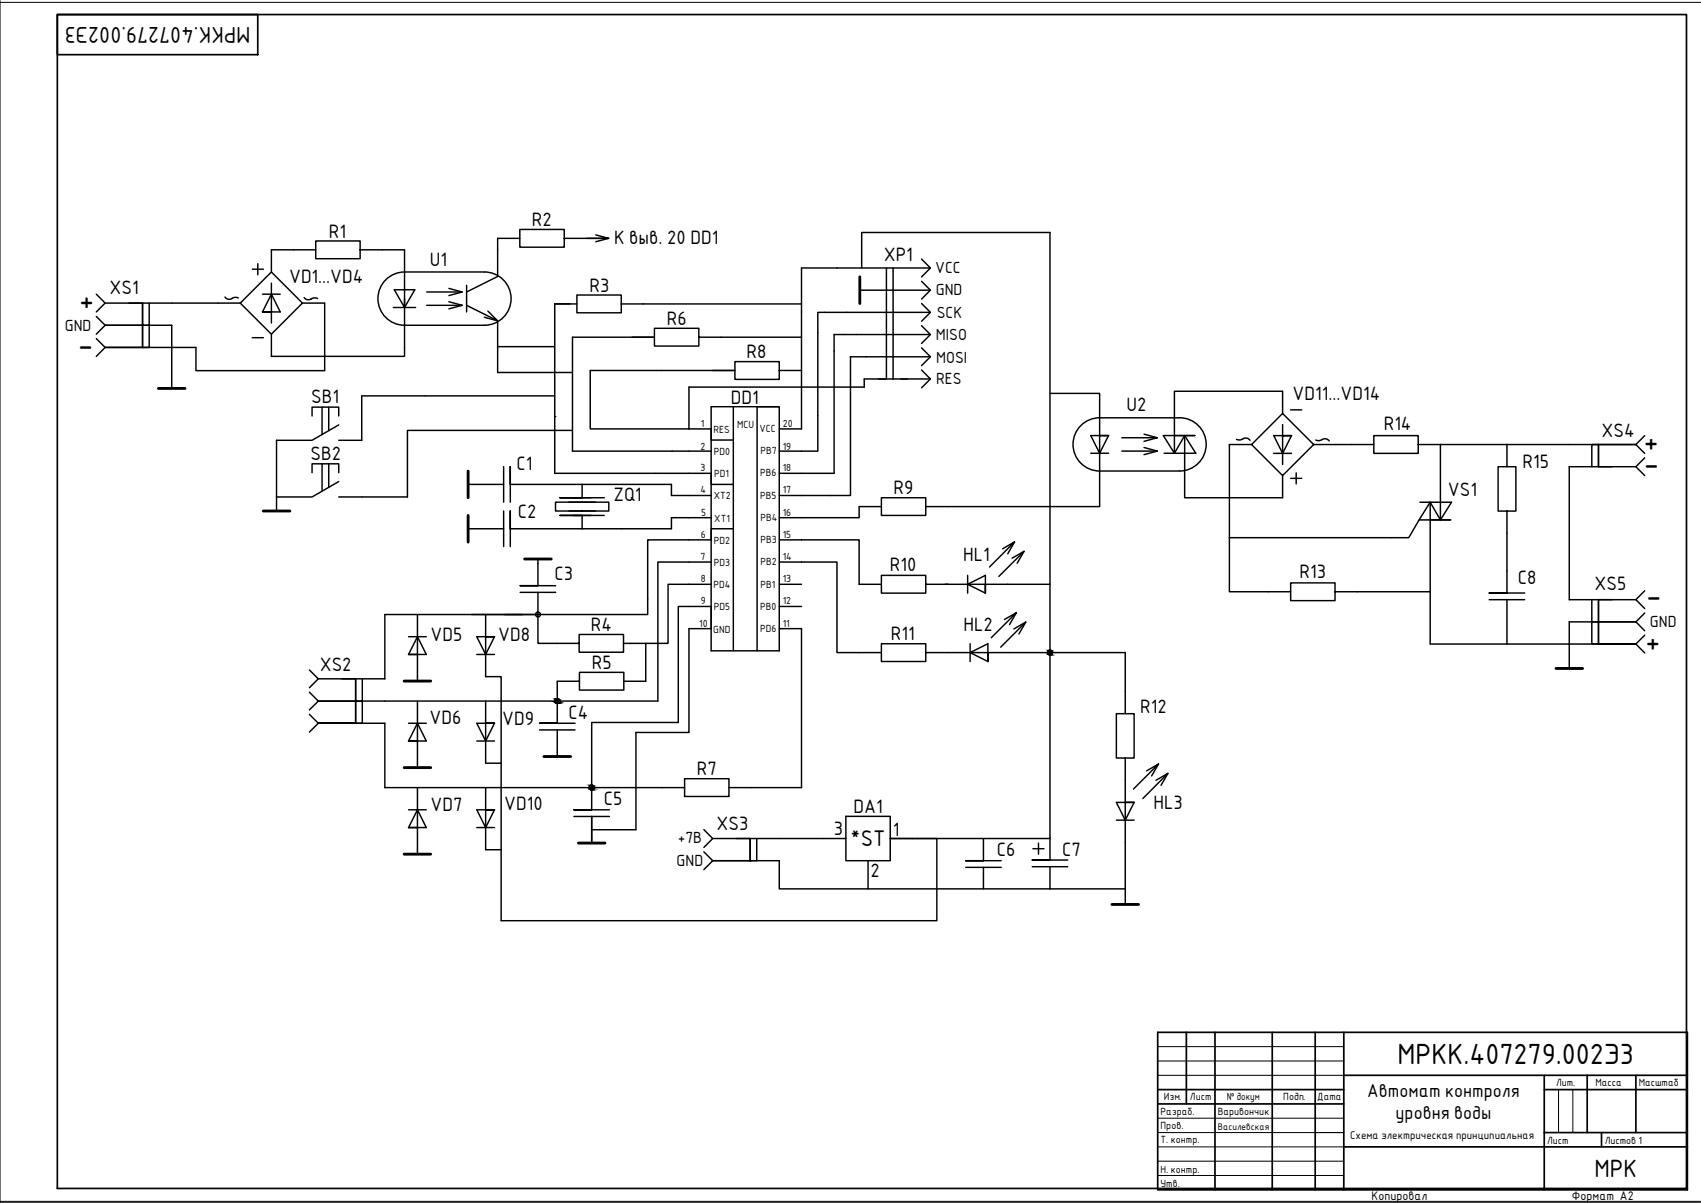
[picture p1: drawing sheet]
<svg xmlns="http://www.w3.org/2000/svg" width="594mm" height="420mm" viewBox="0 0 594 420" stroke-linecap="round" stroke-linejoin="round" font-family="sans-serif">
<!-- layer: 0 -->
<g fill="none" stroke="#000" stroke-width=".51">
<path d="M88.1 94h3.9M90 92.1v3.9M94.8 98.9v10h-3.1h6.2l-3.1-6.2-3.1 6.2M110.3 87.2h-15.5v7.8M125.8 87.2v-3h-15.5v6.2h15.5v-3.2h15.5v14h3.6l-3.6 6.2h3.9M134.3 98.1l.8-.8a9.3 9.3 0 0 1 6.2-2.3h27.9a9.3 9.3 0 0 1 9.3 9.3 9.3 9.3 0 0 1-9.3 9.3h-27.9a9.3 9.3 0 0 1-8.5-5.5 9.3 9.3 0 0 1 1.5-10zM163 99.7v9.2M181.5 83.2h-7.7v13.4l-10.8 5.4M197.1 83.2v-3.1h-15.6v6.2h15.6v-3.1h15.5l-4.5 1.2M208.1 82l4.5 1.2h-7.8M300.9 93.6v-12.4h65.8v146.7h26.3v21.4M309.6 93.6h-29.7v56.2h-7.7"/>
<path d="M311.9 93.6h-2.3v7.7h-9.3M321.9 98.3l3.1 3-3.1 3.2M321.9 90.5l3.1 3.1-3.1 3.1M325 93.6h-13.1v7.7h-2.3v7.8h-24v48.5h-13.4M33.6 110.5l3.1 3.1-3.1 3.1M33.6 102.7l3.1 3.2-3.1 3M33.6 118.3l3.1 3-3.1 3.2M36.7 105.9h47.2M45 105.9h4.8v7.7M49.8 105.9v7.7h-13.1h23.3v22.1h-4.7M49.8 113.6v7.7M52.1 105.9v7.7h-2.3h.3"/>
<path d="M52.1 113.6v7.7h-2.3h.3M78.6 103.7l.7 .7 .8 .1 1.8-.6 1.4 .2M83.9 105.9l10.9-10.9 10.8 10.9-10.8 10.8zM88.1 117.9h3.9M91.7 102.7h6.2M94.8 108.9v3.9M105.6 105.9h7.8v23.6h-45v-8.2h-31.7h13.1v-7.7M106.2 103.9l1.1 .8 1.4-.3M110.9 104.3l-1.4-.2-.8 .3M141.3 104.3v3.1l-3.6-6.2h3.6v6.2h-3.9M141.3 107.4v17.1h-46.5v-7.8M149 106.6h12.4"/>
<path d="M149 102h12.4M156.8 100.7l4.6 1.3-4.6 1.2M156.8 105.4l4.6 1.2-4.6 1.3M163 106.6l10.8 5.5-3.4-3.5M169.2 110.8l4.6 1.3v9M201.5 106.2h-7.8v59.1h54.7v3.9h7.7M217 106.2v-3.2h-15.5v6.2h15.5v-3h62.9M228.6 117.8h-28.7v39.8h48.5M244.1 117.8v-3.1h-15.5v6.2h15.5v-3.1h35.8M321.9 113.7l3.1 3.1-3.1 3.2M321.9 106l3.1 3.1-3.1 3.1M325 101.3h-13.1v7.8h-2.3v7.7h-18.3v48.5h-19.1"/>
<path d="M325 109.1h-13.1v7.7h-2.3v7.8h-12.6v48.5h-24.8M325 116.8h-13.1v7.8h-2.3v7.8h-7.8v2.8h-61.2v14.6M173.8 121.1v9h26.1M173.8 121.1h19.9M193.7 138.3h-67.4v15.5h-8M256.7 126.3h15.5v6.2h-15.5zM256.7 129.4h-50.6v20.4h34.5M272.2 129.4h7.7M306.7 132.4h5.2M311.9 132.4h13.1M321.9 129.2l3.1 3.2-3.1 3M321.9 121.5l3.1 3.1-3.1 3.1"/>
<path d="M325 124.6h-13.1v7.8M366.7 137.4h17.3v8.5M109 145.3v-3.1h9.3v3.1M112.5 142.2v9.5M114.8 142.2v8.2M118.3 148.4l-9.3 5.4h-12.4v24.7M199.9 150.3h-57.6v23.3h-24M240.6 149.8h7.8v3.9h7.7M256.1 142v85.3M271.6 142h-23.2v85.3h23.8v-85.3h-7.8v85.3M381 158.3h6.2M384 145.9v18.6"/>
<path d="M384 152.1h3.2h-6.2l3 6.2 3.2-6.2M384 145.9h28a9.3 9.3 0 0 1 9.3 9.3 9.3 9.3 0 0 1-9.3 9.3h-28M384.1 145.9a9.3 9.3 0 0 0-9.3 9.3 9.3 9.3 0 0 0 9.3 9.3M391.8 152.9h12.4M391.8 157.5h12.4M399.6 151.6l4.6 1.3-4.6 1.2M399.6 156.3l4.6 1.2-4.6 1.3M406.6 158.3h11l-3.9-6.2-3.5 6.2M431.9 153.5l1.3 .1 1.8-.6 .9 .2 .6 .6M437.1 155.3h-7.7v32.5h62.6l7.5-12.4 3.6 6.2 3.8-6.2h-11M444.9 158.3h6.2M448 144.4l10.8 10.9-10.8 10.8-10.9-10.8z"/>
<path d="M448 144.4v-7.7h-37.8v21.6l-3.9-6.2h11h-3.6v21.7h34.3v-7.7M448 148.3v3.8M450.7 143.2h3.9M451.1 152.1l-3.1 6.2-3.1-6.2h6.2h-3.1v10.1M458.8 155.3h21M459.5 153.7l1.4 .2 1.8-.7 .8 .2 .7 .6M495.3 155.3v-3.2h-15.5v6.2h15.5v-3h7.8M503.1 155.3v26.3h3.5h-11M503.1 155.3h68.2h-13v7.7M526.3 155.3v7.7M558 155.3h.3h-2.4v7.7M558.3 155.3v7.7h4.8"/>
<path d="M574.4 152.1l-3.1 3.2 3.1 3M574.4 159.9l-3.1 3.1 3.1 3.1M109 165.1v-3.1h9.3v3.1M112.5 162v9.6M114.8 162v8.2M118.3 168.2l-9.3 5.4h-12.4M163.5 164.5v4.7h12.4M175.9 163v12.4M175.9 178.5v12.4M194 175.4h18.6v3.1h-18.6zM198.7 178.5h9.3M198.7 175.4h9.3"/>
<path d="M200.2 173.8h3.1h-7.7h15.5M203.3 169.2v4.6h3.1M203.3 169.2h-25.1v-6.2v12.4M203.3 169.2h31.2v3.9h13.9M307.8 176.9h-7.7v3.9h-27.9M384 164.5v12.4h-60.7v3.1h-15.5v-6.2h15.5v3.1M450.7 167.1h3.9M452.7 165.1v3.9M499.5 175.4v6.2h3.6M526.3 178.5h3.1v-15.5h-6.2v15.5h3.1v28.6h-6.2h12.4M571.3 163h-23.2v46.4h23.2M163.5 180v4.7h12.4"/>
<path d="M192.5 195.2h-4.6v9.4h-6.2h12.4M200.2 180h6.2M203.3 184.7h-25.1v-6.2v12.4M211.1 180h-15.5h7.7v4.7M248.4 196.3h-18.6v48.6h-118.6h13v-7.8M248.4 180.8h-13.9v3.9h-31.2M256.1 184.7h-7.7v3.9h-22.2v26h-61.6M272.2 188.6h27.9v15.5h7.7M272.2 196.3h20.1v31.6h15.5M350.2 191.7l4.2-2.4-8.8 8.7M353.5 194.9l4.2-2.3-2.5 4.1M354.4 189.3l-2.4 4.1"/>
<path d="M357.7 192.6l-8.8 8.7M429.4 187.8v18.9h21.4M499.5 181.6v43.3h71.8h-13v-7.7M145.8 214.6v23.3h-4.7M169.6 214.6v21.7h5.4v85.3h152.2v-28.7h-16.3h55.8M181.7 206.9h12.4M187.9 214.6v10.1h14.4v-3.1h15.5v6.2h-15.5v-3.1M187.9 206.9v7.7M187.9 214.6h-53.5v22.5h-23.2M248.4 211.8h-11.5v40.5h-30.2v22.8h32.4v-3.1h15.5v6.2h-15.5v-3.1M248.4 204.1h-15.1v20.6h-7.8M248.4 219.6h-7.8v36.2h-18.5v34h-15.4"/>
<path d="M272.2 204.1h7.7M272.2 211.8h7.7M272.2 219.6h7.7v55.5h-25.3M323.3 204.1v-3.1h-15.5v6.2h15.5v-3.1h7.8M330.2 204.1h36.5M337.9 201v6.2M344.1 204.1v3.1v-6.2l-6.2 3.1 6.2 3.1M350.8 216.4l4.2-2.4-8.8 8.7M354.1 219.7l4.2-2.4-2.4 4.1M355 214l-2.4 4.1M358.3 217.3l-8.8 8.7M466.3 206.7v-3.1h-15.5v6.2h15.5v-3.1h33.2"/>
<path d="M520.1 209.4h12.4M526.3 209.4v15.5M555.9 209.4v7.8h2.4h-.3M555.9 217.2v7.7h2.4h-.3M558.3 209.4v7.8h13h-23.2v16.3h4.6M558.3 217.2v7.7M563.1 209.4h-4.8v7.8M574.4 214.1l-3.1 3.1 3.1 3.1M574.4 206.3l-3.1 3.1 3.1 3.1M108.1 234l3.1 3.1-3.1 3.1M119.4 237.1h4.8v7.8M126.5 237.1v7.8h-2.3h.3"/>
<path d="M142.7 228.6l3.1-6.2 3.1 6.2h-6.2h3.1M142.7 222.4h6.2M166.5 228.6h6.2M169.6 222.4h3.1h-6.2l3.1 6.2 3.1-6.2M202.4 237.9v3.1h15.5v-6.2h-15.5v3.1h-7.8v14.7h-6.2h12.4M217.8 224.7h7.7M225.5 224.7v13.2h-7.6M323.3 227.9v-3.1h-15.5v6.2h15.5v-3.1h43.4v72.5h-6.2h12.4M338.8 224.8v6.2M345 227.9v3.1v-6.2l-6.2 3.1 6.2 3.1M574.4 221.8l-3.1 3.1 3.1 3.1M108.1 241.7l3.1 3.2-3.1 3"/>
<path d="M108.1 249.5l3.1 3.1-3.1 3.1M124.2 244.9v7.7h-13h23.2v22.5h72.3v7.7h-6.3h12.4M124.2 244.9v7.7M126.5 244.9v7.7h-2.3h.3M142.7 258.8l3.1-6.2 3.1 6.2h-6.2h3.1M142.7 252.6h6.2M145.8 244.9v23.2h-4.7M166.5 258.8h6.2M169.6 244.9v21.7h5.4M169.6 252.6h3.1h-6.2l3.1 6.2 3.1-6.2M188.4 254.9h12.4M194.6 254.9v9.3h-4.6"/>
<path d="M145.8 275.1v23.2h-4.7M169.6 275.1v21.7h5.4M393 264.8h3.1v-15.5h-6.2v15.5h3.1v51.1M400.5 269.2l4.1-2.4-8.7 8.8M403.7 272.5l4.2-2.4-2.4 4.2M404.6 266.8l-2.4 4.2M407.9 270.1l-8.8 8.8M142.7 289l3.1-6.2 3.1 6.2h-6.2h3.1M142.7 282.8h6.2M166.5 289h6.2M169.6 282.8h3.1h-6.2l3.1 6.2 3.1-6.2M200.4 285.2h12.4"/>
<path d="M206.7 292.9v1.5h-4.7M206.7 285.2v9.2M245.8 297.5l3.1 3.1-3.1 3.1M245.8 289.8l3.1 3.1-3.1 3.1M248.9 292.9h46.5M257.2 292.9h4.8v7.7M262 292.9v7.7h-13.1h23.3v9.9h94.5M264.3 292.9v7.7h-2.3h.3M295.4 285.1h15.5v15.5h-15.5zM343.5 292.9v7.7h-6.2h12.4M360.7 296.4h3.9M362.7 294.5v3.8"/>
<path d="M389.9 286.4h6.2M393 280.2h3.1h-6.2l3.1 6.2 3.1-6.2M303.2 300.6v9.9M337.3 302.9h12.4M343.5 302.9v7.6M360.5 302.7h12.4M366.7 302.7v7.8M366.7 310.5h26.3"/>
<circle cx="187.9" cy="214.6" r=".86"/>
<circle cx="366.7" cy="227.9" r=".86"/>
<circle cx="194.6" cy="244.8" r=".86"/>
<circle cx="206.7" cy="275.1" r=".86"/>
</g>
<g fill="none" stroke="#000" stroke-width=".99">
<path d="M300.3 96.7v9.3M55.3 135.7h9.3M91.9 178.5h9.3M163.5 164.5v9.3M163.5 180v9.3M183.2 195.2h9.3M141.1 237.9h9.3M543.4 233.5h9.3M141.1 268.1h9.3M190 264.2h9.3M141.1 298.3h9.3M202 294.4h9.3"/>
<path d="M388.3 315.9h9.3"/>
</g>
<g fill="#000" stroke="#000" stroke-width=".35">
<path d="M366.4 227.1h.3zM366.7 228.7h.3zM194.3 244.1h.3zM194.6 245.6h.3zM206.4 274.3h.3zM206.7 275.9h.2z"/>
<path d="M366.4 227.1l.3 .1zM366.3 227.2h.4z"/>
<path d="M366.3 227.2l.4 .1zM366.2 227.3h.5z"/>
<path d="M366.2 227.3l.5 .1zM366.2 227.3l.5 .1z"/>
<path d="M366.1 227.4l.6 .1zM366.1 227.4l.6 .1z"/>
<path d="M366 227.5l.7 .1zM366 227.5l.7 .1z"/>
<path d="M365.9 227.6l.8 .2zM365.9 227.6l.8 .2z"/>
<path d="M365.9 227.8l.8 .1zM365.9 227.8l.8 .1z"/>
<path d="M365.9 227.9l.8 .2zM365.9 227.9l.8 .2z"/>
<path d="M365.9 228.1l.8 .1zM365.9 228.1l.8 .1z"/>
<path d="M365.9 228.2l.8 .1zM365.9 228.2l.8 .1z"/>
<path d="M366 228.3l.7 .2zM366 228.3l.7 .2z"/>
<path d="M366.1 228.5l.6 .1zM366.1 228.5l.6 .1z"/>
<path d="M366.2 228.6l.5 .1zM366.2 228.6l.5 .1z"/>
<path d="M366.3 228.7h.4zM366.3 228.7h.4z"/>
<path d="M366.4 228.7l.3 .1zM366.4 228.7l.3 .1z"/>
<path d="M366.7 227.1h.3zM366.7 227.1h.3z"/>
<path d="M366.7 227.1l.4 .1zM366.7 227.1l.4 .1z"/>
<path d="M366.7 227.2l.6 .1zM366.7 227.2l.6 .1z"/>
<path d="M366.7 228.7h.4zM366.7 228.7h.3z"/>
<path d="M366.7 227.3l.7 .1zM366.7 227.3l.7 .1z"/>
<path d="M366.7 228.6h.6zM366.7 228.6l.4 .1z"/>
<path d="M366.7 227.4l.8 .1zM366.7 227.4l.8 .1z"/>
<path d="M366.7 228.5h.7zM366.7 228.5l.6 .1z"/>
<path d="M366.7 227.5l.8 .1zM366.7 227.5l.8 .1z"/>
<path d="M366.7 228.3h.8zM366.7 228.3l.7 .2z"/>
<path d="M366.7 227.6l.9 .2zM366.7 227.6l.9 .2z"/>
<path d="M366.7 228.2h.8zM366.7 228.2l.8 .1z"/>
<path d="M366.7 227.8l.9 .1zM366.7 227.8l.9 .1z"/>
<path d="M366.7 227.9l.9 .2zM366.7 227.9l.9 .2z"/>
<path d="M366.7 228.1h.9zM366.7 228.1l.8 .1z"/>
<path d="M194.3 244.1h.3zM194.2 244.1h.4z"/>
<path d="M194.2 244.1l.4 .1zM194.1 244.2h.5z"/>
<path d="M194.1 244.2l.5 .1zM194.1 244.2l.5 .1z"/>
<path d="M194 244.3l.6 .1zM194 244.3l.6 .1z"/>
<path d="M193.9 244.4l.7 .2zM193.9 244.4l.7 .2z"/>
<path d="M193.8 244.6l.8 .1zM193.8 244.6l.8 .1z"/>
<path d="M193.8 244.7l.8 .2zM193.8 244.7l.8 .2z"/>
<path d="M193.8 244.9l.8 .1zM193.8 244.9l.8 .1z"/>
<path d="M193.8 245l.8 .2zM193.8 245l.8 .2z"/>
<path d="M193.8 245.2l.8 .1zM193.8 245.2l.8 .1z"/>
<path d="M193.9 245.3l.7 .1zM193.9 245.3l.7 .1z"/>
<path d="M194 245.4l.6 .2zM194 245.4l.6 .2z"/>
<path d="M194.2 245.6h.4zM194.2 245.6h.4z"/>
<path d="M194.3 245.6l.3 .1zM194.3 245.6l.3 .1z"/>
<path d="M194.6 244l.3 .1zM194.6 244l.3 .1z"/>
<path d="M194.6 244.1h.5zM194.6 244.1h.5z"/>
<path d="M194.6 244.1l.6 .1zM194.6 244.1l.6 .1z"/>
<path d="M194.6 245.6h.5zM194.6 245.6h.3z"/>
<path d="M194.6 244.2l.7 .1zM194.6 244.2l.7 .1z"/>
<path d="M194.6 245.4h.6zM194.6 245.4l.5 .2z"/>
<path d="M194.6 244.3l.8 .1zM194.6 244.3l.8 .1z"/>
<path d="M194.6 245.3h.7zM194.6 245.3l.6 .1z"/>
<path d="M194.6 244.4l.8 .2zM194.6 244.4l.8 .2z"/>
<path d="M194.6 245.2h.8zM194.6 245.2l.7 .1z"/>
<path d="M194.6 244.6l.9 .1zM194.6 244.6l.9 .1z"/>
<path d="M194.6 244.7l.9 .2zM194.6 244.7l.9 .2z"/>
<path d="M194.6 244.9l.9 .1zM194.6 244.9l.9 .1z"/>
<path d="M194.6 245h.9zM194.6 245l.8 .2z"/>
<path d="M206.4 274.3h.3zM206.2 274.3h.5z"/>
<path d="M206.2 274.3l.5 .1zM206.1 274.4h.6z"/>
<path d="M206.1 274.4l.6 .1zM206.1 274.4l.6 .1z"/>
<path d="M206 274.5l.7 .1zM206 274.5l.7 .1z"/>
<path d="M205.9 274.6l.8 .2zM205.9 274.6l.8 .2z"/>
<path d="M205.8 274.8l.9 .1zM205.8 274.8l.9 .1z"/>
<path d="M205.8 274.9l.9 .2zM205.8 274.9l.9 .2z"/>
<path d="M205.8 275.1l.9 .1zM205.8 275.1l.9 .1z"/>
<path d="M205.8 275.2l.9 .2zM205.8 275.2l.9 .2z"/>
<path d="M205.8 275.4l.9 .1zM205.8 275.4l.9 .1z"/>
<path d="M205.9 275.5l.8 .2zM205.9 275.5l.8 .2z"/>
<path d="M206 275.7l.7 .1zM206 275.7l.7 .1z"/>
<path d="M206.2 275.8l.5 .1zM206.2 275.8l.5 .1z"/>
<path d="M206.3 275.9h.4zM206.3 275.9h.4z"/>
<path d="M206.7 274.2l.2 .1zM206.7 274.2l.2 .1z"/>
<path d="M206.7 274.3h.4zM206.7 274.3h.4z"/>
<path d="M206.7 274.3l.5 .1zM206.7 274.3l.5 .1z"/>
<path d="M206.7 275.8h.4zM206.7 275.8l.2 .1z"/>
<path d="M206.7 274.4l.6 .1zM206.7 274.4l.6 .1z"/>
<path d="M206.7 275.7h.5zM206.7 275.7l.4 .1z"/>
<path d="M206.7 274.5l.7 .1zM206.7 274.5l.7 .1z"/>
<path d="M206.7 275.6h.6zM206.7 275.6l.5 .1z"/>
<path d="M206.7 274.6l.7 .2zM206.7 274.6l.7 .2z"/>
<path d="M206.7 275.5h.7zM206.7 275.5l.6 .1z"/>
<path d="M206.7 274.8l.8 .1zM206.7 274.8l.8 .1z"/>
<path d="M206.7 275.4h.7zM206.7 275.4l.7 .1z"/>
<path d="M206.7 274.9l.8 .2zM206.7 274.9l.8 .2z"/>
<path d="M206.7 275.2h.8zM206.7 275.2l.7 .2z"/>
<path d="M206.7 275.1h.8zM206.7 275.1l.8 .1z"/>
</g>
<circle cx="193.7" cy="145.5" r=".25" fill="#000"/>
<g fill="none" stroke="#000" stroke-width=".35">
<path d="M0 .8h594M0 .2v419.9h594M272.2 219.6h1.4M404.3 365.5h65M404.3 370.6h65M404.3 375.6h65M404.3 390.5h65M404.3 395.6h65M544.3 380.6v15M549.3 380.6v15M0 419.6h594M404.3 400.6h65"/>
<path d="M404.3 405.6h65M404.3 410.5h65"/>
</g>
<g fill="none" stroke="#000" stroke-width=".59">
<path d="M20 5.1h569v410h-569zM20 5.1h70v14h-70zM404.3 360.6h185v55h-185zM414.3 360.6v25M424.3 360.6v55M444.3 360.6v55M459.3 360.6v55M469.3 375.6h120M469.3 360.6v55M539.3 375.6v40M554.3 375.6v20M571.3 375.6v20"/>
<path d="M404.3 380.6h65M404.3 385.6h65M539.3 380.6h50M539.3 395.6h50M559.3 395.6v5M469.3 400.6h120"/>
</g>
<g font-size="10.8">
<text x="33" y="102.9" transform="rotate(-180 33 102.9)">+</text>
<text x="32.6" y="119.2" transform="rotate(-180 32.6 119.2)">-</text>
<text x="574" y="157.7">+</text>
<text x="574.1" y="165.1">-</text>
<text x="574.9" y="211.4">-</text>
<text x="574.5" y="227.6">+</text>
</g>
<text font-size="9.8" x="488" y="371.6">МРКК.407279.002Э3</text>
<text font-size="8.4" x="556.8" y="411.1">МРК</text>
<text font-size="7.7" x="87.5" y="9.3" transform="rotate(-180 87.5 9.3)">МРКК.407279.002Э3</text>
<text font-size="7.6" x="296.9" y="295.6">*ST</text>
<g font-size="6.5">
<text x="114.8" y="83">R1</text>
<text x="185.7" y="78.8">R2</text>
<text x="214.5" y="85.3">К выв. 20 DD1</text>
<text x="150.2" y="92.7">U1</text>
<text x="308.6" y="91.1">XP1</text>
<text x="100.9" y="99">VD1...VD4</text>
<text x="38.2" y="102.8">XS1</text>
<text x="205.9" y="102.1">R3</text>
<text x="232.9" y="113.5">R6</text>
<text x="260.8" y="125.1">R8</text>
<text x="108.6" y="140.8">SB1</text>
<text x="255.3" y="141.1">DD1</text>
<text x="393.4" y="143.6">U2</text>
<text x="451.4" y="139.8">VD11...VD14</text>
<text x="483.3" y="150.2">R14</text>
<text x="559.3" y="152.7">XS4</text>
<text x="108.4" y="160.7">SB2</text>
<text x="180.3" y="164.3">C1</text>
<text x="531.8" y="163.6">R15</text>
<text x="312.1" y="172.4">R9</text>
<text x="505.7" y="173.3">VS1</text>
<text x="214.3" y="175.1">ZQ1</text>
<text x="180.9" y="180.9">C2</text>
<text x="336.4" y="196.1">HL1</text>
<text x="193.7" y="202.4">C3</text>
<text x="310.8" y="199.5">R10</text>
<text x="453.8" y="202">R13</text>
<text x="530.1" y="204.1">C8</text>
<text x="556.9" y="206">XS5</text>
<text x="206.4" y="220.2">R4</text>
<text x="336.5" y="220.4">HL2</text>
<text x="150.4" y="223.8">VD5</text>
<text x="174" y="223.8">VD8</text>
<text x="311.1" y="223.5">R11</text>
<text x="206.8" y="233.5">R5</text>
<text x="111.7" y="234.3">XS2</text>
<text x="198.5" y="251">C4</text>
<text x="398.2" y="249">R12</text>
<text x="150" y="252.7">VD6</text>
<text x="175.4" y="253.1">VD9</text>
<text x="243.4" y="270.6">R7</text>
<text x="210.9" y="281.2">C5</text>
<text x="150.4" y="283.1">VD7</text>
<text x="176.1" y="282.9">VD10</text>
<text x="298.1" y="284">DА1</text>
<text x="402.9" y="282.4">HL3</text>
<text x="250.3" y="289.7">XS3</text>
<text x="291.2" y="291.8">3</text>
<text x="311.8" y="291.9">1</text>
<text x="348.1" y="299">C6</text>
<text x="371" y="298.9">C7</text>
<text x="304" y="306.5">2</text>
</g>
<g font-size="6.3">
<text x="477.5" y="383.2">Автомат контроля</text>
<text x="487.4" y="390.7">уровня воды</text>
</g>
<g font-size="5.4">
<text x="326.6" y="95.4">VСС</text>
<text x="326.9" y="103.1">GND</text>
<text x="327.2" y="110.9">SCK</text>
<text x="22.7" y="115.6">GND</text>
<text x="326.8" y="118.6">MISO</text>
<text x="327" y="126.8">MOSI</text>
<text x="326.9" y="134">RES</text>
<text x="576.3" y="218.8">GND</text>
<text x="236.7" y="294.6">+7B</text>
<text x="236.3" y="302.5">GND</text>
</g>
<g font-size="4.2">
<text x="479" y="419.1">Копировал</text>
<text x="549" y="419.1">Формат A2</text>
</g>
<text font-size="3.8" x="471.6" y="397.7">Схема электрическая принципиальная</text>
<g font-size="3.5">
<text x="244.7" y="149.3">1</text>
<text x="257.4" y="149.5">MCU</text>
<text x="273.4" y="149.3">20</text>
<text x="249.2" y="151.2">RES</text>
<text x="265.3" y="151">VСС</text>
<text x="244.7" y="157">2</text>
<text x="249.3" y="158.9">PD0</text>
<text x="265.6" y="158.6">PB7</text>
<text x="273.4" y="157">19</text>
<text x="244.7" y="164.7">3</text>
<text x="249.4" y="166.6">PD1</text>
<text x="265.5" y="166.4">PB6</text>
<text x="273.4" y="164.7">18</text>
<text x="244.7" y="172.2">4</text>
<text x="273.4" y="172.2">17</text>
<text x="249.3" y="174.4">XT2</text>
<text x="265.5" y="174.1">PB5</text>
<text x="244.8" y="180.1">5</text>
<text x="249.5" y="182.2">XT1</text>
<text x="265.6" y="182">PB4</text>
<text x="273.4" y="180.1">16</text>
<text x="244.7" y="187.8">6</text>
<text x="249.3" y="189.9">PD2</text>
<text x="265.6" y="189.8">PB3</text>
<text x="273.4" y="187.8">15</text>
<text x="244.7" y="195.5">7</text>
<text x="249.3" y="197.7">PD3</text>
<text x="265.6" y="197.3">PB2</text>
<text x="273.4" y="195.5">14</text>
<text x="244.7" y="203.4">8</text>
<text x="273.4" y="203.4">13</text>
<text x="249.2" y="205.4">PD4</text>
<text x="265.6" y="205.2">PB1</text>
<text x="244.7" y="211">9</text>
<text x="249.3" y="213.1">PD5</text>
<text x="265.5" y="212.9">PB0</text>
<text x="273.4" y="211">12</text>
<text x="244.2" y="218.9">10</text>
<text x="249.1" y="221">GND</text>
<text x="265.5" y="220.7">PD6</text>
<text x="273.4" y="218.9">11</text>
<text x="543.5" y="379.3">Лит.</text>
<text x="557.2" y="379.3">Масса</text>
<text x="572.3" y="379.3">Масштаб</text>
<text x="405.3" y="389.3">Разраб.</text>
<text x="406.5" y="384.3">Изм.</text>
<text x="415.6" y="384.3">Лист</text>
<text x="425.3" y="389.6">Варивончик</text>
<text x="428.5" y="384.3">№ докум</text>
<text x="448.2" y="384.3">Подп.</text>
<text x="460.1" y="384.1">Дата</text>
<text x="405.3" y="394.3">Пров.</text>
<text x="405.3" y="399.3">Т. контр.</text>
<text x="540.3" y="399.6">Лист</text>
<text x="560.5" y="399.6">Листов 1</text>
<text x="405.3" y="409.6">Н. контр.</text>
<text x="405.3" y="414.5">Утв.</text>
</g>
<text font-size="3.2" x="425.4" y="394.5">Василевская</text>
</svg>
